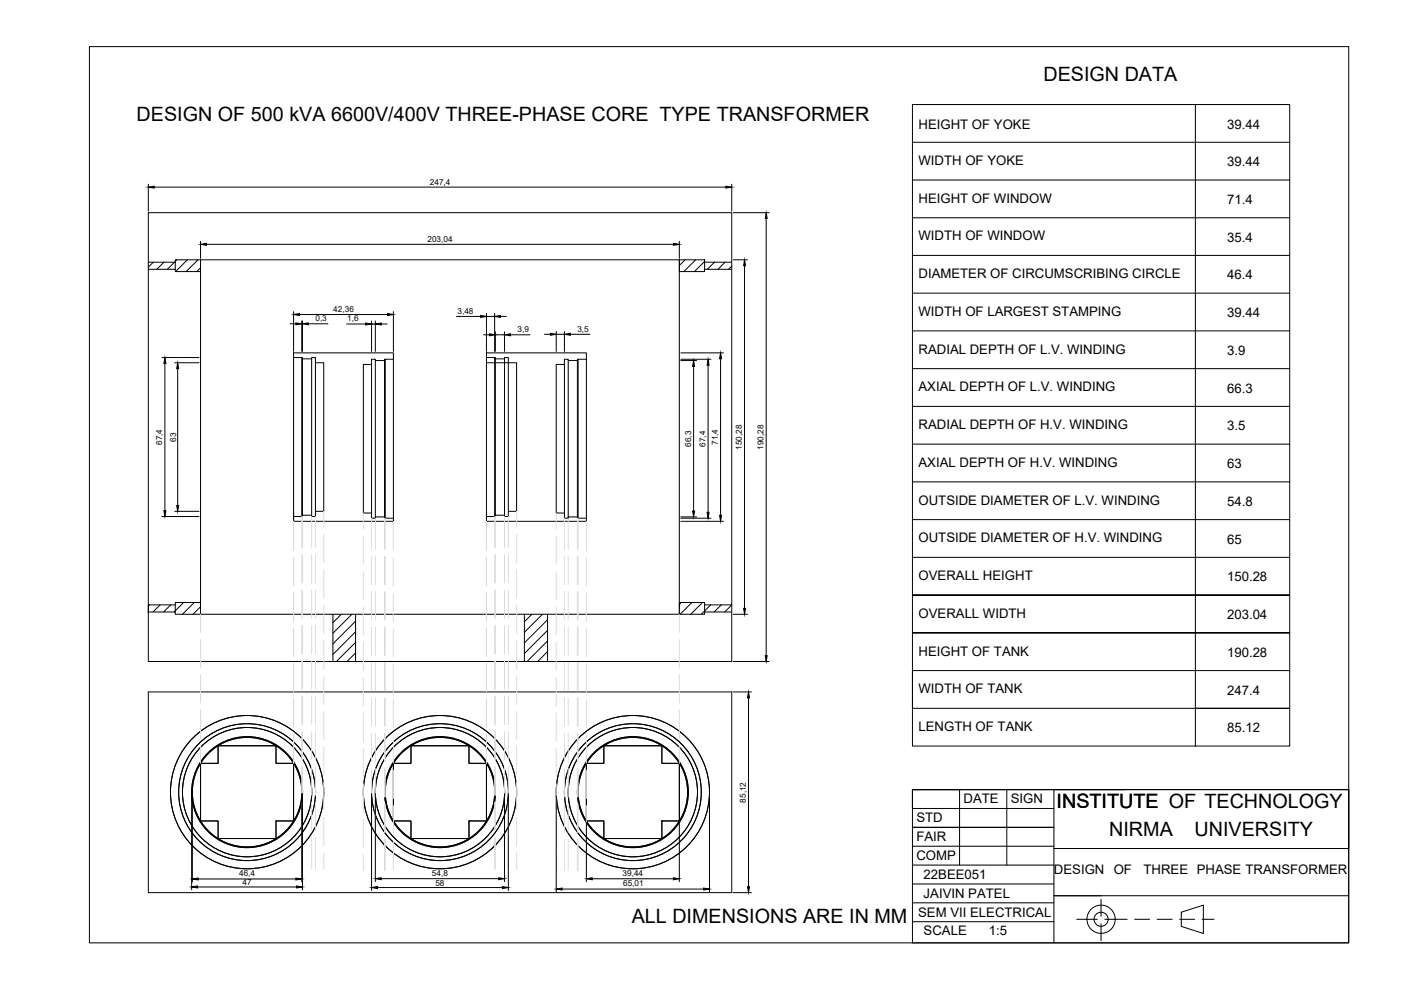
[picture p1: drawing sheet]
<svg xmlns="http://www.w3.org/2000/svg" width="594mm" height="420mm" viewBox="0 0 594 420" stroke-linecap="round" stroke-linejoin="round" font-family="sans-serif">
<!-- layer: 0 -->
<g fill="none" stroke="#000" stroke-width=".42">
<path d="M37.9 19.8h534v380h-534zM506.9 44.3v256h40v16h-160v-272h160v256h-160v-16h160M62.9 78.1v11.4M65.4 79.3h242.4M310.3 78.1v11.4M386.9 76.3h160M386.9 60.3h160M62.9 90.2h247.4v190.3h-247.4zM310.9 90.2h15.3M324.9 92.7v185.3M386.9 92.3h160M62.9 114.2h11.4"/>
<path d="M62.9 111.2h11.4M65 111.2l-2.1 2M69.5 111.2l-3 3M74 111.2l-3 3M75 110.2l-.7 .6M79.4 110.2l-4.9 4.9M83.9 110.2l-5 4.9M85 110.2h-10.7v4.9h10.7M85 110.2h203.1v150.2h-203.1zM85 113.6l-1.6 1.5M85 102.3v7.3M87.5 103.6h198.1"/>
<path d="M288.1 110.2h10.7v4.9h-10.7zM288.1 102.3v7.3M290.5 110.2l-2.4 2.4M295 110.2l-5 4.9M298.8 110.9l-4.3 4.2M298.8 114.2h11.4M298.8 111.2h11.4M303 111.2l-3 3M307.5 111.2l-3.1 3M310.3 112.8l-1.4 1.4M310.9 110.2h6.1M315.7 112.6v145.3"/>
<path d="M386.9 108.3h160M123 137.3h2.5M124.5 132.1v16.9M127 133.4h37.3M128 136.1v12.9M128 137.3h.3M128.3 136.1v12.9M130.8 137.3h8.3M147 137.4h8.1M157.6 136.1v12.9M157.6 137.4h1.6M159.2 136.1v12.9"/>
<path d="M161.7 137.4h2.5M166.8 132.1v16.9M193.5 134.2h10.3M206.3 132.9v16.1M206.3 134.2h3.4M209.7 132.9v16.1M212.2 134.2h2.5M386.9 124.3h160M68.7 151.6h15.7M69.9 154.1v62.4M74.1 153.8h10.3M75.3 156.3v58"/>
<path d="M124.5 149.6h42.3v71.4h-42.3zM124.5 151.6h3.5v67.4h-3.5M128 151.6h.3v.5M128.3 152.1h3.9v-.5h1.6v67.4h-1.6v-.6h-3.9zM132.2 152.1v66.3M133.8 153.8h3.5v63h-3.5M157.6 154.5h-3.5v63h3.5M159.2 152.9v66.8v-.5h3.9M163.1 152.9h-3.9v-.6h-1.6v67.4h1.6M163.1 152.9v66.3M163.4 152.3h-.3v.6M166.8 152.3h-3.4v67.4h3.4"/>
<path d="M205 141.9h2.5M206.3 149.6h42.4v71.4h-42.4zM206.3 153.8h12.8v63h-3.6M206.3 151.6h3.4v67.4h-3.4M209.7 151.6h.3v.5M210 152.1h3.9v-.5h1.6v67.4h-1.6v-.6h-3.9zM210 140.7v8.3M210 141.9h3.9M213.9 140.7v8.3M213.9 152.1v66.3M216.5 141.9h8.3M230.9 141.7h2.5"/>
<path d="M235.9 140.5v8.5M235.9 141.7h3.4M239.3 154.5h-3.4v63h3.4M239.3 140.5v8.5M240.9 152.9v66.8v-.5h3.9M241.9 141.7h8.3M244.8 152.9h-3.9v-.6h-1.6v67.4h1.6M244.8 152.9v66.3M245.1 152.3h-.3v.6M248.7 152.3h-3.6v67.4h3.6M288.7 149.6h18.1M288.7 152.3h12.8"/>
<path d="M288.7 152.9h6.7M294.1 155.4v61.3M300.3 154.8v62.4M305.5 152.1v66.4M386.9 156.3h160M386.9 140.3h160M386.9 172.3h160M386.9 188.3h160M68.7 219h15.7M74.1 216.8h10.3M124.5 216.8v4.2M128.3 218.4v.6h-.3"/>
<path d="M163.1 219.2v.5h.3M210 218.4v.6h-.3M244.8 219.2v.5h.3M288.7 219.7h12.8M288.7 219.2h6.7M386.9 204.3h160M288.7 221h18.1M386.9 236.3h160M386.9 220.3h160M62.9 259.5h11.4M63.4 256.5l-.5 .4M67.9 256.5l-3 3"/>
<path d="M72.4 256.5l-3 3M74.3 256.5h-11.4v3.4M77.9 255.4l-4 4.1M82.4 255.4l-5 5M85 255.4h-10.7v5h10.7M85 257.3l-3.1 3.1M288.1 255.4h10.7v5h-10.7zM288.9 255.4l-.8 .8M293.4 255.4l-5 5M297.9 255.4l-5 5M298.8 259.5h11.4M298.8 256.5h11.4"/>
<path d="M301.4 256.5l-4 3.9M305.8 256.5l-3 3M310.3 256.5l-3 3M546.9 252.3h-160h160M141.2 260.4v20.1M144.7 260.4l-3.5 3.6M149.2 260.4l-8 8.1M150.8 263.4l-9.6 9.6M150.8 267.8l-9.6 9.7M150.8 272.3l-8.2 8.2M150.8 276.8l-3.7 3.7M150.8 260.4v20.1"/>
<path d="M222.4 260.4v20.1M225.5 260.4l-3.1 3.2M230 260.4l-7.6 7.7M232.2 262.8l-9.8 9.8M232.2 267.3l-9.8 9.8M232.2 271.7l-8.7 8.8M232.2 276.2l-4.2 4.3M232.2 260.4v20.1M310.9 260.4h6.1M546.9 268.3h-160h160M62.9 293.4h247.4v85.1h-247.4zM310.9 280.5h15.3"/>
<path d="M310.9 293.4h7.7M317.4 295.9v80.1M256.1 316.2h24.6v7.4h7.4v24.5h-7.4v7.4h-24.6v-7.4h-7.4v-24.5h7.4zM506.9 300.3v16M81.3 336.5v40.8M81.6 336.5v37.4M85 323.6h7.5v-7.4h24.5v7.4h7.5v24.5h-7.5v7.4h-24.5v-7.4h-7.5zM128 336.5v37.4M128.3 336.5v40.8M157.6 336.5v41.1M159.2 336.5v37.3M166.8 323.6h7.5v-7.4h24.6v7.4h7.4v24.5h-7.4v7.4h-24.6v-7.4h-7.5z"/>
<path d="M213.9 336.5v37.3M215.5 336.5v41.1M235.9 337.4v40.8M300.8 338.3v39.9M386.9 334.8h185v65h-185zM386.9 334.8h185v24.9h-125M426.9 334.8h20v65M476.9 334.8h-30h30M248.7 348.7v25.1M288.1 348.7v25.1M386.9 342.8v-8v8h60M386.9 358.8h60"/>
<path d="M446.9 350.8h-60h60M83.8 376h42M84.1 372.7h41.4M160 376.3h53M161.7 372.5h49.7M238.4 376.9h60M251.1 372.6h34.5M310.9 378.5h7.7M386.9 366.8h60M386.9 374.8h60M406.9 366.8v-32h-20h40v32M446.9 379.8h125"/>
<path d="M386.9 382.8h60M386.9 390.8h60M500.9 386.8l9.4-3v12l-9.4-3z"/>
<circle cx="104.8" cy="335.9" r="32.5"/>
<circle cx="104.8" cy="335.9" r="27.4"/>
<circle cx="104.8" cy="335.9" r="29"/>
<circle cx="104.8" cy="335.9" r="23.5"/>
<circle cx="104.8" cy="335.9" r="23.2"/>
<circle cx="186.6" cy="335.9" r="32.5"/>
<circle cx="186.6" cy="335.9" r="27.4"/>
<circle cx="186.6" cy="335.9" r="29"/>
<circle cx="186.6" cy="335.9" r="23.5"/>
<circle cx="186.6" cy="335.9" r="23.2"/>
<circle cx="268.4" cy="335.9" r="32.5"/>
<circle cx="268.4" cy="335.9" r="27.4"/>
<circle cx="268.4" cy="335.9" r="29"/>
<circle cx="268.4" cy="335.9" r="23.5"/>
<circle cx="268.4" cy="335.9" r="23.2"/>
<circle cx="466.9" cy="389.7" r="6"/>
<circle cx="466.9" cy="389.7" r="2.98"/>
</g>
<!-- layer: Cutting line -->
<path d="M456.6 389.8h8.7M466.9 381.3v7.2M466.9 391.7v7.1M468.5 389.8h9.5M481.1 389.8h6.4M490.7 389.8h6.3M500.2 389.8h6.3M509.7 389.8h5.1" fill="none" stroke="#000" stroke-width=".42"/>
<!-- layer: Projection -->
<g fill="none" stroke="#dcdcdc" stroke-width=".42">
<path d="M128 219v13.2M128.3 219v13.2M132.2 219v13.2M133.8 219v13.2M137.3 216.8v6.8M154.1 217.5v6.8M157.6 219.7v13.2M159.2 219.7v13.2M163.1 219.7v13.2M163.4 219.7v13.2M209.7 219v13.2M210 219v13.2"/>
<path d="M213.9 219v13.2M215.5 219v13.2M219.1 216.8v6.8M235.9 217.5v6.8M239.3 219.7v13.2M240.9 219.7v13.2M244.8 219.7v13.2M245.1 219.7v13.2M124.5 221v12.3M124.5 236.3v12M128 235.2v12M128.3 235.2v12"/>
<path d="M132.2 235.2v12M133.8 235.2v12M137.3 226.6v12M154.1 227.3v12M157.6 235.9v12M159.2 235.9v12M163.1 235.9v12M163.4 235.9v12M166.8 221v12.6M166.8 236.6v11.9M206.3 221v12.3M206.3 236.3v12"/>
<path d="M209.7 235.2v12M210 235.2v12M213.9 235.2v12M215.5 235.2v12M219.1 226.6v12M235.9 227.3v12M239.3 235.9v12M240.9 235.9v12M244.8 235.9v12M245.1 235.9v12M248.7 221v12.6M248.7 236.6v11.9"/>
<path d="M124.5 251.3v12M128 250.2v12M128.3 250.2v12M132.2 250.2v12M133.8 250.2v12M137.3 241.6v12M137.3 256.6v12M154.1 242.3v12M154.1 257.3v12M157.6 250.9v12M159.2 250.9v12M163.1 250.9v12"/>
<path d="M163.4 250.9v12M166.8 251.5v12M206.3 251.3v12M209.7 250.2v12M210 250.2v12M213.9 250.2v12M215.5 250.2v12M219.1 241.6v12M219.1 256.6v12M235.9 242.3v12M235.9 257.3v12M239.3 250.9v12"/>
<path d="M240.9 250.9v12M244.8 250.9v12M245.1 250.9v12M248.7 251.5v12M85 260.4v7.7M85 271.1v11.9M124.5 266.3v12M128 265.2v12M128.3 265.2v12M132.2 265.2v12M133.8 265.2v12M137.3 271.6v12"/>
<path d="M154.1 272.3v12M157.6 265.9v12M159.2 265.9v12M163.1 265.9v12M163.4 265.9v12M166.8 266.5v12.1M206.3 266.3v12M209.7 265.2v12M210 265.2v12M213.9 265.2v12M215.5 265.2v12M219.1 271.6v12"/>
<path d="M235.9 272.3v12M239.3 265.9v12M240.9 265.9v12M244.8 265.9v12M245.1 265.9v12M248.7 266.5v12.1M288.1 260.4v7.7M288.1 271.1v11.9M85 286v12M124.5 281.3v12M124.5 296.3v12M128 280.2v12"/>
<path d="M128 295.2v12M128.3 280.2v12M128.3 295.2v12M132.2 280.2v12M132.2 295.2v12M133.8 280.2v12M133.8 295.2v12M137.3 286.6v12M154.1 287.3v12M157.6 280.9v12M157.6 295.9v12M159.2 280.9v12"/>
<path d="M159.2 295.9v12M163.1 280.9v12M163.1 295.9v12M163.4 280.9v12M163.4 295.9v12M166.8 281.6v11.9M166.8 296.5v12M206.3 281.3v12M206.3 296.3v12M209.7 280.2v12M209.7 295.2v12M210 280.2v12"/>
<path d="M210 295.2v12M213.9 280.2v12M213.9 295.2v12M215.5 280.2v12M215.5 295.2v12M219.1 286.6v12M235.9 287.3v12M239.3 280.9v12M239.3 295.9v12M240.9 280.9v12M240.9 295.9v12M244.8 280.9v12"/>
<path d="M244.8 295.9v12M245.1 280.9v12M245.1 295.9v12M248.7 281.6v11.9M248.7 296.5v12M288.1 286v12M85 301v12.1M85 316.1v7.5M124.5 311.3v12.3M128 310.2v12M128.3 310.2v12M132.2 310.2v12"/>
<path d="M133.8 310.2v12M137.3 301.6v12M137.3 316.6v12M154.1 302.3v12M154.1 317.3v12M157.6 310.9v12M159.2 310.9v12M163.1 310.9v12M163.4 310.9v12M166.8 311.5v12.1M206.3 311.3v12.3M209.7 310.2v12"/>
<path d="M210 310.2v12M213.9 310.2v12M215.5 310.2v12M219.1 301.6v12M219.1 316.6v12M235.9 302.3v12M235.9 317.3v12M239.3 310.9v12M240.9 310.9v12M244.8 310.9v12M245.1 310.9v12M248.7 311.5v12.1"/>
<path d="M288.1 301v12.1M288.1 316.1v7.5M128 335.9h.1M128 325.2v12M128.3 325.2v12M132.2 325.2v12M133.8 325.2v12M137.3 331.6v12M154.1 332.3v12M157.6 325.9v12M159.2 325.9v12M163.1 325.9v12"/>
<path d="M163.4 325.9v12M166.8 326.6v11.9M209.7 325.2v12M210 325.2v12M213.9 325.2v12M215.5 325.2v12M219.1 331.6v12M235.9 332.3v12M239.3 325.9v12M240.9 325.9v12M244.8 325.9v12M245.1 325.9v12"/>
<path d="M248.7 326.6v11.9M128 340.2v12M128 355.2v13.2M128.3 340.2v12M128.3 355.2v13.2M132.2 340.2v12M132.2 355.2v13.2M133.8 340.2v12M133.8 355.2v13.2M137.3 346.6v12M154.1 347.3v12M157.6 340.9v12"/>
<path d="M157.6 355.9v13.2M159.2 340.9v12M159.2 355.9v13.2M163.1 340.9v12M163.1 355.9v13.2M163.4 340.9v12M163.4 355.9v13.2M166.8 341.5v12M166.8 356.5v12.6M209.7 340.2v12M209.7 355.2v13.2M210 340.2v12"/>
<path d="M210 355.2v13.2M213.9 340.2v12M213.9 355.2v13.2M215.5 340.2v12M215.5 355.2v13.2M219.1 346.6v12M235.9 347.3v12M239.3 340.9v12M239.3 355.9v13.2M240.9 340.9v12M240.9 355.9v13.2M244.8 340.9v12"/>
<path d="M244.8 355.9v13.2M245.1 340.9v12M245.1 355.9v13.2M248.7 341.5v12M248.7 356.5v12.6M137.3 361.6v6.8M154.1 362.3v6.8M219.1 361.6v6.8M235.9 362.3v6.8"/>
</g>
<!-- layer: 0 -->
<g fill="#000" stroke="#000" stroke-width=".42">
<path d="M62.9 79.3l2.5-.3v.8zM307.8 79l2.5 .3-2.5 .5zM324.9 90.2l.4 2.5h-.8zM85 103.6l2.5-.4v.8zM285.6 103.2l2.5 .4-2.5 .4zM315.7 110.2l.4 2.4h-.8zM125.5 136.9l2.5 .4-2.5 .4zM124.5 133.4l2.5-.5v.9zM128.3 137.3l2.5-.4v.8zM155.1 136.9l2.5 .5-2.5 .4zM159.2 137.4l2.5-.5v.9zM164.3 132.9l2.5 .5-2.5 .4z"/>
<path d="M203.8 133.7l2.5 .5-2.5 .4zM209.7 134.2l2.5-.5v.9zM69.9 151.6l.4 2.5h-.8zM75.3 153.8l.5 2.5h-.9zM207.5 141.5l2.5 .4-2.5 .5zM213.9 141.9l2.6-.4v.9zM233.4 141.3l2.5 .4-2.5 .5zM239.3 141.7l2.6-.4v.9zM294.1 152.9l.4 2.5h-.8zM300.3 152.3l.4 2.5h-.9zM305.5 149.6l.5 2.5h-.9zM69.5 216.5h.8l-.4 2.5z"/>
<path d="M74.9 214.3h.9l-.5 2.5zM293.7 216.7h.8l-.4 2.5zM299.8 217.2h.9l-.4 2.5zM305.1 218.5h.9l-.5 2.5zM315.3 257.9h.8l-.4 2.5zM324.5 278h.8l-.4 2.5zM317.4 293.4l.4 2.5h-.8zM81.3 376l2.5-.4v.9zM81.6 372.7l2.5-.4v.8zM125.5 372.3l2.5 .4-2.5 .4zM125.8 375.6l2.5 .4-2.5 .5zM157.6 376.3l2.4-.4v.8z"/>
<path d="M159.2 372.5l2.5-.3v.8zM211.4 372.2l2.5 .3-2.5 .5zM213 375.9l2.5 .4-2.5 .4zM235.9 376.9l2.5-.4v.9zM248.7 372.6l2.4-.4v.8zM285.6 372.2l2.5 .4-2.5 .4zM298.4 376.5l2.4 .4-2.4 .5zM317 376h.8l-.4 2.5z"/>
</g>
<g font-size="8.4">
<text x="442.5" y="34.3">DESIGN DATA</text>
<text x="57.9" y="51.1">DESIGN OF 500 kVA 6600V/400V THREE-PHASE CORE TYPE TRANSFORMER</text>
<text x="448" y="342.8">INSTITUTE OF TECHNOLOGY</text>
<text x="470.4" y="354.3">NIRMA</text>
<text x="506.5" y="354.3">UNIVERSITY</text>
<text x="267.9" y="391.3">ALL DIMENSIONS ARE IN MM</text>
</g>
<g font-size="5.6">
<text x="389.5" y="54.5">HEIGHT OF YOKE</text>
<text x="520.3" y="54.5">39.44</text>
<text x="389.5" y="69.9">WIDTH OF YOKE</text>
<text x="520.3" y="70.5">39.44</text>
<text x="389.5" y="85.9">HEIGHT OF WINDOW</text>
<text x="520.3" y="86.5">71.4</text>
<text x="389.5" y="101.9">WIDTH OF WINDOW</text>
<text x="520.3" y="102.5">35.4</text>
<text x="389.5" y="117.9">DIAMETER OF CIRCUMSCRIBING CIRCLE</text>
<text x="520.3" y="118.5">46.4</text>
<text x="389.5" y="133.9">WIDTH OF LARGEST STAMPING</text>
<text x="520.3" y="134.5">39.44</text>
<text x="389.5" y="149.9">RADIAL DEPTH OF L.V. WINDING</text>
<text x="520.3" y="150.5">3.9</text>
<text x="389.5" y="165.9">AXIAL DEPTH OF L.V. WINDING</text>
<text x="520.3" y="166.5">66.3</text>
<text x="389.5" y="181.9">RADIAL DEPTH OF H.V. WINDING</text>
<text x="520.3" y="182.5">3.5</text>
<text x="389.5" y="197.9">AXIAL DEPTH OF H.V. WINDING</text>
<text x="520.3" y="198.5">63</text>
<text x="389.5" y="213.9">OUTSIDE DIAMETER OF L.V. WINDING</text>
<text x="520.3" y="214.5">54.8</text>
<text x="389.5" y="229.9">OUTSIDE DIAMETER OF H.V. WINDING</text>
<text x="520.3" y="230.5">65</text>
<text x="389.5" y="245.9">OVERALL HEIGHT</text>
<text x="520.3" y="246.5">150.28</text>
<text x="389.5" y="261.9">OVERALL WIDTH</text>
<text x="520.3" y="262.5">203.04</text>
<text x="389.5" y="277.9">HEIGHT OF TANK</text>
<text x="520.3" y="278.5">190.28</text>
<text x="389.5" y="293.9">WIDTH OF TANK</text>
<text x="520.3" y="294.5">247.4</text>
<text x="389.5" y="309.9">LENGTH OF TANK</text>
<text x="520.3" y="310.5">85.12</text>
<text x="408.6" y="340.5">DATE</text>
<text x="428.6" y="340.5">SIGN</text>
<text x="388.6" y="348.5">STD</text>
<text x="388.6" y="356.5">FAIR</text>
<text x="388.6" y="364.5">COMP</text>
<text x="446.9" y="370.5">DESIGN</text>
<text x="472.3" y="370.5">OF</text>
<text x="484.9" y="370.5">THREE PHASE TRANSFORMER</text>
<text x="391.7" y="372.5">22BEE051</text>
<text x="391.7" y="380.6">JAIVIN PATEL</text>
<text x="389.3" y="388.6">SEM VII ELECTRICAL</text>
<text x="391.7" y="396.6">SCALE</text>
<text x="419.3" y="396.6">1:5</text>
</g>
<g font-size="3.5">
<text x="182.3" y="78.2">247,4</text>
<text x="181.3" y="102.4">203,04</text>
<text x="133.8" y="136.2">0,3</text>
<text x="141.3" y="132.2">42,36</text>
<text x="147.2" y="136.2">1,6</text>
<text x="194" y="133">3,48</text>
<text x="219.4" y="140.8">3,9</text>
<text x="244.8" y="140.6">3,5</text>
<text x="68.8" y="188.7" transform="rotate(-90 68.8 188.7)">67,4</text>
<text x="74.7" y="187.2" transform="rotate(-90 74.7 187.2)">63</text>
<text x="293" y="189.4" transform="rotate(-90 293 189.4)">66,3</text>
<text x="299.1" y="189.4" transform="rotate(-90 299.1 189.4)">67,4</text>
<text x="304.4" y="188.7" transform="rotate(-90 304.4 188.7)">71,4</text>
<text x="314.6" y="190.8" transform="rotate(-90 314.6 190.8)">150,28</text>
<text x="323.8" y="190.8" transform="rotate(-90 323.8 190.8)">190,28</text>
<text x="316.3" y="340.3" transform="rotate(-90 316.3 340.3)">85,12</text>
<text x="101.4" y="371.6">46,4</text>
<text x="183.2" y="371.4">54,8</text>
<text x="264" y="371.4">39,44</text>
<text x="102.9" y="375.4">47</text>
<text x="184.6" y="375.6">58</text>
<text x="264.2" y="375.8">65,01</text>
</g>
</svg>
